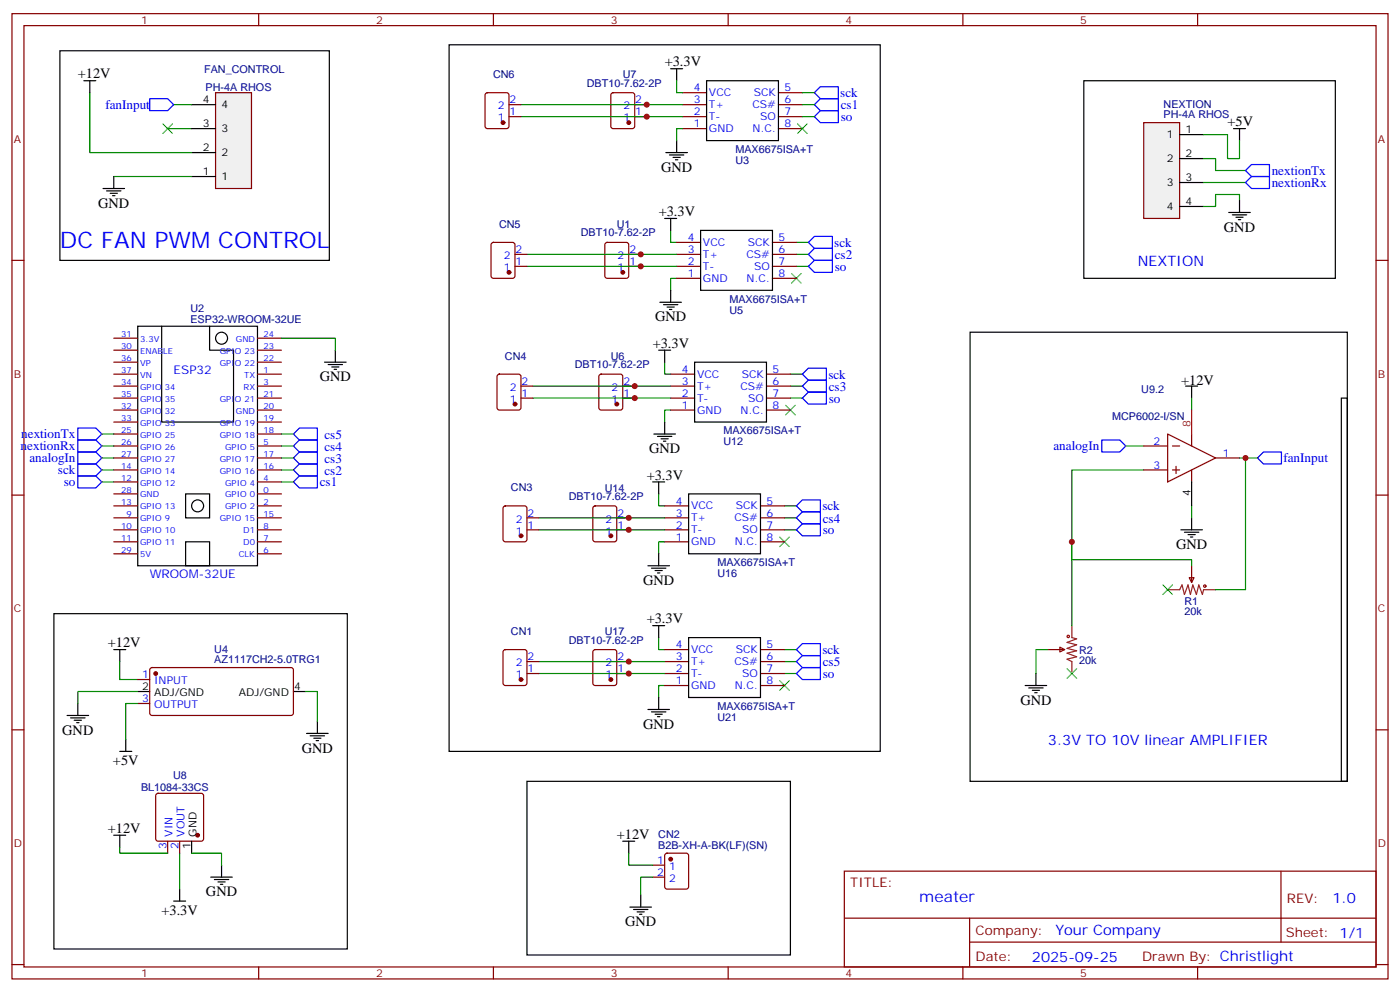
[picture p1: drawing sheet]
<svg xmlns="http://www.w3.org/2000/svg" width="412mm" height="292mm" viewBox="0 0 412 292" stroke-linecap="round" stroke-linejoin="round" font-family="sans-serif">
<g fill="none" stroke="#870000" stroke-width=".35">
<path d="M3.5 4h405.4v284.4h-405.4zM7.1 7.5h398.2v277.3h-398.2zM76.2 4v3.5M145.3 4v3.5M214.5 4v3.5M283.6 4v3.5M352.8 4v3.5M201.1 37.9h7M201.1 34.4h7M201.1 30.8h7M201.1 27.3h7M229.3 37.9h7.1"/>
<path d="M229.3 34.4h7.1M229.3 30.8h7.1M229.3 27.3h7.1M3.5 76.7h3.6M405.3 76.7h3.6M33.5 99.6h7.1M75.8 99.6h7.1M33.5 110.2h7.1M33.5 106.7h7.1M33.5 117.3h7.1M33.5 113.7h7.1M33.5 103.2h7.1"/>
<path d="M75.8 110.2h7.1M75.8 106.7h7.1M75.8 117.3h7.1M75.8 113.7h7.1M75.8 103.2h7.1M33.5 124.3h7.1M33.5 120.8h7.1M33.5 134.9h7.1M33.5 131.4h7.1M33.5 127.8h7.1M33.5 138.4h7.1M75.8 124.3h7.1"/>
<path d="M75.8 120.8h7.1M75.8 134.9h7.1M75.8 131.4h7.1M75.8 127.8h7.1M75.8 138.4h7.1M3.5 145.8h3.6M33.5 145.5h7.1M33.5 152.5h7.1M33.5 149h7.1M33.5 142h7.1M33.5 159.6h7.1M33.5 156.1h7.1"/>
<path d="M75.8 145.5h7.1M75.8 152.5h7.1M75.8 149h7.1M75.8 142h7.1M75.8 159.6h7.1M75.8 156.1h7.1M405.3 145.8h3.6M33.5 163.1h7.1M75.8 163.1h7.1M3.5 215h3.6M405.3 215h3.6M248.7 256.6h156.6v28.2h-156.6z"/>
<path d="M377.3 256.6v20.9M248.7 270.5h156.5M285.6 277.5h119.6M285.6 270.5v14.1M3.5 284.1h3.6M76.2 284.8v3.6M145.3 284.8v3.6M214.5 284.8v3.6M283.6 284.8v3.6M352.8 284.8v3.6M405.3 284.1h3.6"/>
</g>
<g fill="none" stroke="#000" stroke-width=".35">
<path d="M208.1 23.8h21.2v17.6h-21.2zM40.6 96.1h35.2v70.6h-35.2zM47.6 96.1v28.2h21.2v-21.1h-7.1v-7.1M54.7 145.5h7v7h-7zM54.7 159.6h7v7.1h-7z"/>
<circle cx="65.3" cy="99.6" r="1.76"/>
<circle cx="58.2" cy="149" r="1.76"/>
</g>
<path d="M336.9 36.1h10.6v28.2h-10.6z" fill="#f0f0f0" stroke="#870000" stroke-width=".35"/>
<path d="M319.3 23.8h74v58.2h-74zM347.5 39.7h7M363.4 37.9h3.5M365.1 37.9v3.5M347.5 46.7h7M347.5 53.8h7M365.1 59.1v3.5M347.5 60.8h7M361.9 62.6h6.4M363 63.3h4.2M364.1 64h2.1M364.8 64.7h.7" fill="none" stroke="#000" stroke-width=".35"/>
<path d="M49.4 37.9h7M354.5 39.7h7.1v7h3.5v-5.3M354.5 53.8h12.4M354.5 46.7h3.6v3.5h8.8M365.1 59.1v-1.8h-7v3.5h-3.6" fill="none" stroke="#008700" stroke-width=".35"/>
<path d="M366.9 53.8l1.8-1.8h5.2v3.5h-5.2zM366.9 50.2l1.8-1.7h5.2v3.5h-5.2z" fill="none" stroke="#00f" stroke-width=".35"/>
<path d="M63.5 27.3h10.6v28.2h-10.6z" fill="#f0f0f0" stroke="#870000" stroke-width=".35"/>
<g fill="none" stroke="#000" stroke-width=".35">
<path d="M17.6 15h79.4v61.7h-79.4zM132.3 13.2h127v208.1h-127zM24.7 23.8h3.5M26.5 23.8v3.5M56.4 37.9h7.1M56.4 30.8h7.1M197.6 20.2h3.5M199.3 20.2v3.6M30.3 55.5h6.4M31.4 56.2h4.2M32.5 56.9h2.1M33.2 57.6h.7"/>
<path d="M33.5 52v3.5M56.4 52h7.1M56.4 44.9h7.1M196.1 44.9h6.4M197.2 45.6h4.2M198.3 46.4h2.1M199 47.1h.7M199.3 41.4v3.5M195.8 64.3h3.5M197.6 64.3v3.6M206.4 67.9h21.1v17.6h-21.1zM194.4 89h6.3"/>
<path d="M195.4 89.7h4.3M196.5 90.5h2.1M197.2 91.2h.7M197.6 85.5v3.5M285.8 97.9h111.1v132.3h-111.1zM95.6 106.7h6.4M96.7 107.4h4.2M97.7 108.1h2.1M98.4 108.8h.7M98.8 103.2v3.5M194 103.2h3.6M195.8 103.2v3.5"/>
<path d="M204.6 106.7h21.2v17.6h-21.2zM349.2 113.7h3.6M351 113.7v3.6M395.1 117.3h1.8v112.9h-1.8zM192.6 127.8h6.4M193.7 128.6h4.2M194.7 129.3h2.1M195.4 130h.7M195.8 124.3v3.5M192.3 142h3.5M194 142v3.5M202.8 145.5h21.2v17.6h-21.2z"/>
<path d="M347.8 156.1h6.4M348.9 156.8h4.2M350 157.5h2.1M350.7 158.2h.7M351 142v7M351 152.5v3.6M190.9 166.7h6.3M191.9 167.4h4.2M193 168.1h2.1M193.7 168.8h.7M194 163.1v3.6M15.9 180.8h86.4v98.7h-86.4z"/>
<path d="M33.5 191.3h3.5M35.3 191.3v3.6M192.3 184.3h3.5M194 184.3v3.5M202.8 187.8h21.2v17.7h-21.2zM305.2 198.4v3.5M19.8 210.7h6.3M20.8 211.5h4.2M21.9 212.2h2.1M22.6 212.9h.7M22.9 207.2v3.5M37 217.8v3.5"/>
<path d="M40.6 203.7h3.5M86.4 203.7h3.6M90.3 216h6.4M91.4 216.7h4.2M92.4 217.5h2.1M93.1 218.2h.7M93.5 212.5v3.5M190.9 209h6.3M191.9 209.7h4.2M193 210.4h2.1M193.7 211.1h.7M194 205.5v3.5"/>
<path d="M302 201.9h6.3M303 202.6h4.3M304.1 203.3h2.1M304.8 204h.7M35.3 221.3h3.5M155.2 230.2h77.6v51.1h-77.6zM33.5 246h3.5M35.3 246v3.6M56.4 247.8v3.5M62.1 258.4h6.3M63.1 259.1h4.3M64.2 259.8h2.1"/>
<path d="M65.3 254.8v3.6M183.4 247.8h3.6M185.2 247.8v3.5M51.2 265.4h3.5M52.9 261.9v3.5M64.9 260.5h.7M185.6 267.2h6.3M186.6 267.9h4.3M187.7 268.6h2.1M188.4 269.3h.7M188.7 263.7v3.5"/>
</g>
<g fill="none" stroke="#008700" stroke-width=".35">
<path d="M26.5 27.3v17.6h29.9M51.2 30.8h5.2M153.5 30.8h47.6M153.5 34.4h47.6M199.3 23.8v3.5h1.8M201.1 37.9h-1.8v3.5M236.4 30.8h3.5M236.4 27.3h3.5M236.4 34.4h3.5M33.5 52h22.9M155.2 74.9h44.1M155.2 78.5h44.1"/>
<path d="M197.6 67.9v3.5h1.7M234.6 78.5h3.5M234.6 74.9h3.5M234.6 71.4h3.5M82.9 99.6h15.9v3.6M199.3 82h-1.7v3.5M157 113.7h40.6M157 117.3h40.6M195.8 106.7v3.5h1.8M232.8 117.3h3.6M232.8 113.7h3.6M232.8 110.2h3.6"/>
<path d="M351 117.3v3.5M30 131.4h3.5M30 127.8h3.5M30 134.9h3.5M30 138.4h3.5M82.9 131.4h3.5M82.9 127.8h3.5M82.9 134.9h3.5M82.9 138.4h3.5M197.6 120.8h-1.8v3.5M331.6 131.4h5.3M336.9 138.4h-21.2v45.9"/>
<path d="M365.1 134.9h5.3M366.9 134.9v38.8h-8.8M30 142h3.5M82.9 142h3.5M158.7 152.5h37.1M158.7 156.1h37.1M194 145.5v3.5h1.8M195.8 159.6h-1.8v3.5M231.1 156.1h3.5M231.1 152.5h3.5M231.1 149h3.5M315.7 159.6v5.3h35.3v1.8"/>
<path d="M351 149v3.5M35.3 194.9v5.3h5.3M158.7 198.4h37.1M158.7 194.9h37.1M194 187.8v3.5h1.8M231.1 198.4h3.5M231.1 194.9h3.5M231.1 191.3h3.5M308.7 191.3h-3.5v7.1M40.6 203.7h-17.7v3.5M40.6 207.2h-3.6v10.6M90 203.7h3.5v8.8"/>
<path d="M195.8 201.9h-1.8v3.6M35.3 249.6v1.7h14.1M52.9 251.3v10.6M56.4 251.3h8.9v3.5M185.2 251.3v3.5h7.1M192.3 258.4h-3.6v5.3"/>
</g>
<g fill="none" stroke="#3c3" stroke-width=".35">
<path d="M48 36.5l2.8 2.8M50.8 36.5l-2.8 2.8M234.9 36.5l2.9 2.8M237.8 36.5l-2.9 2.8M233.2 80.6l2.8 2.8M236 80.6l-2.8 2.8M231.4 119.4l2.8 2.8M234.2 119.4l-2.8 2.8M229.7 158.2l2.8 2.8M232.5 158.2l-2.8 2.8M342.5 172.3l2.9 2.8M345.4 172.3l-2.9 2.8"/>
<path d="M314.3 197l2.8 2.8M317.1 197l-2.8 2.8M229.7 200.5l2.8 2.8M232.5 200.5l-2.8 2.8"/>
</g>
<g fill="none" stroke="#00f" stroke-width=".35">
<path d="M44.1 29.1h5.3l1.8 1.7-1.8 1.8h-5.3zM239.9 27.3l1.8-1.8h5.2v3.6h-5.2zM239.9 30.8l1.8-1.7h5.2v3.5h-5.2zM239.9 34.4l1.8-1.8h5.2v3.5h-5.2zM238.1 78.5l1.8-1.8h5.3v3.5h-5.3zM238.1 74.9l1.8-1.7h5.3v3.5h-5.3zM238.1 71.4l1.8-1.8h5.3v3.6h-5.3zM236.4 117.3l1.7-1.8h5.3v3.5h-5.3zM236.4 113.7l1.7-1.7h5.3v3.5h-5.3zM236.4 110.2l1.7-1.8h5.3v3.6h-5.3zM22.9 126.1h5.3l1.8 1.7-1.8 1.8h-5.3zM22.9 129.6h5.3l1.8 1.8-1.8 1.7h-5.3z"/>
<path d="M22.9 133.1h5.3l1.8 1.8-1.8 1.8h-5.3zM22.9 136.7h5.3l1.8 1.7-1.8 1.8h-5.3zM86.4 134.9l1.8-1.8h5.3v3.6h-5.3zM86.4 131.4l1.8-1.8h5.3v3.5h-5.3zM86.4 127.8l1.8-1.7h5.3v3.5h-5.3zM88.2 136.7h5.3v3.5h-5.3l-1.8-1.8zM324.6 129.6h5.2l1.8 1.8-1.8 1.7h-5.2zM370.4 134.9l1.8-1.8h5.3v3.6h-5.3zM22.9 140.2h5.3l1.8 1.8-1.8 1.7h-5.3zM86.4 142l1.8-1.8h5.3v3.5h-5.3zM234.6 156.1l1.8-1.8h5.3v3.5h-5.3zM234.6 152.5l1.8-1.7h5.3v3.5h-5.3z"/>
<path d="M234.6 149l1.8-1.8h5.3v3.6h-5.3zM234.6 198.4l1.8-1.8h5.3v3.6h-5.3zM234.6 194.9l1.8-1.8h5.3v3.5h-5.3zM234.6 191.3l1.8-1.7h5.3v3.5h-5.3z"/>
</g>
<g fill="none" stroke="#870000" stroke-width=".35">
<path d="M143.1 27.5l.5-.2h5.6l.7 .4v9.5l-.4 .6-5.9 .1-.7-.5v-9.4zM149.9 34.4h3.6M149.9 30.8h3.6M180.2 27.5l.4-.2h5.7l.6 .4 .1 9.5-.5 .6-5.9 .1-.6-.5-.1-9.4zM187 34.4h3.5M187 30.8h3.5M144.9 71.6l.4-.2h5.7l.6 .4 .1 9.5-.5 .6-5.9 .1-.6-.5-.1-9.4zM151.7 78.5h3.5M151.7 74.9h3.5M178.4 71.6l.5-.2h5.6l.7 .4v9.5l-.5 .6-5.8 .1-.7-.5v-9.4zM185.2 78.5h3.5M185.2 74.9h3.5"/>
<path d="M199.3 78.5h7.1M199.3 74.9h7.1M199.3 71.4h7.1M227.5 78.5h7.1M227.5 74.9h7.1M227.5 71.4h7.1M199.3 82h7.1M227.5 82h7.1M146.6 110.4l.5-.2h5.7l.6 .4 .1 9.5-.5 .6-5.9 .1-.6-.5-.1-9.4zM153.5 117.3h3.5M153.5 113.7h3.5M176.6 110.4l.5-.2h5.6l.7 .4v9.5l-.4 .6-5.9 .1-.7-.5v-9.4z"/>
<path d="M183.4 117.3h3.6M183.4 113.7h3.6M197.6 117.3h7M197.6 113.7h7M197.6 110.2h7M225.8 117.3h7M225.8 113.7h7M225.8 110.2h7M197.6 120.8h7M225.8 120.8h7M336.9 131.4h7.1M336.9 138.4h7.1"/>
<path d="M344 127.8l14.1 7.1-14.1 7.1zM345.4 131.4h2.1M345.4 138.4h2.1M346.4 137.4v2.1M351 127.8v3.6M351 138.4v3.6M358.1 134.9h7M148.4 149.2l.5-.2h5.6l.7 .4v9.5l-.4 .6-5.9 .1-.7-.5v-9.4zM155.2 156.1h3.5M155.2 152.5h3.5M174.9 149.2l.4-.2h5.7l.6 .4 .1 9.5-.5 .6-5.9 .1-.6-.5-.1-9.4zM181.7 156.1h3.5"/>
<path d="M181.7 152.5h3.5M195.8 156.1h7M195.8 152.5h7M195.8 159.6h7M195.8 149h7M224 156.1h7.1M224 152.5h7.1M224 159.6h7.1M224 149h7.1M350.3 170.2h1.4l-.7 1.4zM351 166.7v4.9M44.3 196.8l.5-.2 41.2 .1 .4 .6v13l-.7 .4h-41.2l-.4-.7v-12.7z"/>
<path d="M148.4 191.6l.5-.3h5.6l.7 .5v9.4l-.4 .7h-5.9l-.7-.4v-9.4zM155.2 198.4h3.5M155.2 194.9h3.5M174.9 191.6l.4-.3h5.7l.6 .5 .1 9.4-.5 .7h-5.9l-.6-.4-.1-9.4zM181.7 198.4h3.5M181.7 194.9h3.5M195.8 198.4h7M195.8 194.9h7M195.8 191.3h7M224 198.4h7.1M224 194.9h7.1M224 191.3h7.1"/>
<path d="M308.7 191.3h4.9M312.2 190.6l1.4 .7-1.4 .8zM40.6 207.2h3.5M40.6 200.2h3.5M195.8 201.9h7M224 201.9h7.1M46.1 233.9l.5-.2h12.7l.5 .2 .2 .5v12.7l-.3 .5-.4 .2h-12.7l-.5-.2-.2-.5v-12.7zM49.4 247.8v3.5M52.9 247.8v3.5M192.3 254.8h3.5M192.3 258.4h3.5M196 251.5l.5-.2h5.6l.7 .4v9.5l-.4 .6-5.9 .1-.7-.5v-9.4z"/>
</g>
<g fill="#870000" stroke="#870000" stroke-width=".35">
<circle cx="185.2" cy="36.1" r=".53"/>
<circle cx="197.6" cy="253.1" r=".53"/>
<circle cx="183.4" cy="80.2" r=".53"/>
<circle cx="181.7" cy="119" r=".53"/>
<circle cx="179.9" cy="157.8" r=".53"/>
<circle cx="179.9" cy="200.2" r=".53"/>
<circle cx="45.9" cy="198.4" r=".53"/>
<circle cx="58.2" cy="246" r=".53"/>
<circle cx="153.5" cy="200.2" r=".53"/>
<circle cx="153.5" cy="157.8" r=".53"/>
<circle cx="151.7" cy="119" r=".53"/>
<circle cx="149.9" cy="80.2" r=".53"/>
<circle cx="148.2" cy="36.1" r=".53"/>
</g>
<g fill="none" stroke="#a10000" stroke-width=".35">
<circle cx="354.9" cy="172.6" r=".35"/>
<circle cx="314.7" cy="187.5" r=".35"/>
</g>
<path d="M344 173.7h3.5l.7-1.4 .7 2.8 1.1-2.8 .7 2.8 .7-2.8 1 2.8 .7-2.8 1.1 2.8 .3-1.4h3.6M315.7 184.3v3.5l1.4 .4-2.8 1 2.8 .7-2.8 1.1 2.8 .7-2.8 .7 2.8 1.1-2.8 .7 1.4 .7v3.5" fill="none" stroke="#8c2424" stroke-width=".35"/>
<path d="M351 120.8v7" fill="none" stroke="#f00" stroke-width=".35"/>
<g fill="#c00">
<circle cx="366.9" cy="134.9" r=".88"/>
<circle cx="315.7" cy="159.6" r=".88"/>
<circle cx="190.5" cy="30.8" r=".88"/>
<circle cx="190.5" cy="34.4" r=".88"/>
<circle cx="188.7" cy="74.9" r=".88"/>
<circle cx="188.7" cy="78.5" r=".88"/>
<circle cx="187" cy="113.7" r=".88"/>
<circle cx="187" cy="117.3" r=".88"/>
<circle cx="185.2" cy="152.5" r=".88"/>
<circle cx="185.2" cy="156.1" r=".88"/>
<circle cx="185.2" cy="194.9" r=".88"/>
<circle cx="185.2" cy="198.4" r=".88"/>
</g>
<text font-size="6.7" fill="#00f" x="17.6" y="73.2">DC FAN PWM CONTROL</text>
<text font-size="4.6" fill="#00f" x="270.8" y="265.6">meater</text>
<g font-size="4.2">
<text x="22.9" y="23.1">+12V</text>
<text x="195.8" y="19.5">+3.3V</text>
<text x="361.6" y="37.2">+5V</text>
<text x="194.7" y="50.6">GND</text>
<text x="28.9" y="61.2">GND</text>
<text x="194" y="63.6">+3.3V</text>
<text x="360.5" y="68.2">GND</text>
<text x="193" y="94.7">GND</text>
<text x="192.3" y="102.4">+3.3V</text>
<text x="94.2" y="112.3">GND</text>
<text x="347.9" y="113.4">+12V</text>
<text x="191.2" y="133.5">GND</text>
<text x="190.5" y="141.3">+3.3V</text>
<text x="346.4" y="161.7">GND</text>
<text x="189.4" y="172.3">GND</text>
<text x="190.5" y="183.6">+3.3V</text>
<text x="31.7" y="190.6">+12V</text>
<text x="300.6" y="207.6">GND</text>
<text x="189.4" y="214.6">GND</text>
<text x="18.3" y="216.4">GND</text>
<text x="88.9" y="221.7">GND</text>
<text x="33.3" y="225.3">+5V</text>
<text x="31.7" y="245.3">+12V</text>
<text x="181.7" y="247.1">+12V</text>
<text x="47.5" y="269.4">+3.3V</text>
<text x="60.7" y="264">GND</text>
<text x="184.1" y="272.8">GND</text>
</g>
<g font-size="4.2" fill="#00f">
<text x="335.1" y="78.5">NEXTION</text>
<text x="308.7" y="219.6">3.3V TO 10V linear AMPLIFIER</text>
<text x="392.5" y="265.9">1.0</text>
<text x="310.9" y="275.4">Your Company</text>
<text x="304" y="283.2">2025-09-25</text>
</g>
<g font-size="3.9" fill="#00f">
<text x="247.5" y="28.6">sck</text>
<text x="31" y="32">fanInput</text>
<text x="247.6" y="32.1">cs1</text>
<text x="247.6" y="35.7">so</text>
<text x="374.6" y="51.5">nextionTx</text>
<text x="374.6" y="55.1">nextionRx</text>
<text x="245.8" y="72.7">sck</text>
<text x="245.9" y="76.3">cs2</text>
<text x="245.9" y="79.8">so</text>
<text x="244" y="111.5">sck</text>
<text x="244.1" y="118.6">so</text>
<text x="244.1" y="115.1">cs3</text>
<text x="6.3" y="129.1">nextionTx</text>
<text x="95.5" y="129.2">cs5</text>
<text x="6.1" y="132.6">nextionRx</text>
<text x="8.7" y="136.1">analogIn</text>
<text x="95.5" y="136.3">cs3</text>
<text x="95.5" y="132.8">cs4</text>
<text x="310.3" y="132.6">analogIn</text>
<text x="378" y="136.2">fanInput</text>
<text x="17.1" y="139.7">sck</text>
<text x="18.8" y="143.2">so</text>
<text x="94.2" y="143.3">cs1</text>
<text x="95.5" y="139.8">cs2</text>
<text x="242.2" y="150.3">sck</text>
<text x="242.4" y="153.9">cs4</text>
<text x="242.4" y="157.4">so</text>
<text x="242.2" y="192.6">sck</text>
<text x="242.4" y="196.1">cs5</text>
<text x="242.4" y="199.7">so</text>
</g>
<g font-size="3.9" fill="#800">
<text x="250.5" y="261.2">TITLE:</text>
<text x="379.1" y="265.9">REV:</text>
<text x="287.4" y="275.4">Company:</text>
<text x="378.7" y="276">Sheet: 1/1</text>
<text x="287.4" y="283.1">Date:</text>
<text x="336.4" y="283.2">Drawn By: Christlight</text>
</g>
<g font-size="3.5" fill="#00f">
<text x="51.2" y="110.2">ESP32</text>
<text x="44.1" y="170.2">WROOM-32UE</text>
</g>
<g font-size="3.2" fill="#800">
<text x="41.6" y="7">1</text>
<text x="110.8" y="7">2</text>
<text x="179.9" y="7">3</text>
<text x="249.1" y="7">4</text>
<text x="318.2" y="7">5</text>
<text x="4.1" y="42.1">A</text>
<text x="405.9" y="42.1">A</text>
<text x="4.1" y="111.3">B</text>
<text x="405.9" y="111.3">B</text>
<text x="4.1" y="180.4">C</text>
<text x="405.9" y="180.4">C</text>
<text x="4.1" y="249.6">D</text>
<text x="405.9" y="249.6">D</text>
<text x="41.6" y="287.8">1</text>
<text x="110.8" y="287.8">2</text>
<text x="179.9" y="287.8">3</text>
<text x="249.1" y="287.8">4</text>
<text x="318.2" y="287.8">5</text>
</g>
<g font-size="3.2" fill="#000080">
<text x="60.2" y="21.4">FAN_CONTROL</text>
<text x="145.2" y="23">CN6</text>
<text x="183.4" y="23.1">U7</text>
<text x="60.6" y="26.7">PH-4A RHOS</text>
<text x="172.9" y="25.5">DBT10-7.62-2P</text>
<text x="342.8" y="34.9">PH-4A RHOS</text>
<text x="342.8" y="31.7">NEXTION</text>
<text x="216.6" y="45.1">MAX6675ISA+T</text>
<text x="216.6" y="48.3">U3</text>
<text x="147" y="67.1">CN5</text>
<text x="171.1" y="69.6">DBT10-7.62-2P</text>
<text x="181.7" y="67.2">U1</text>
<text x="214.9" y="89.2">MAX6675ISA+T</text>
<text x="56.1" y="95">ESP32-WROOM-32UE</text>
<text x="56.1" y="91.8">U2</text>
<text x="214.9" y="92.4">U5</text>
<text x="148.8" y="105.9">CN4</text>
<text x="179.9" y="106">U6</text>
<text x="169.3" y="108.4">DBT10-7.62-2P</text>
<text x="336.2" y="115.9">U9.2</text>
<text x="327.6" y="123.7">MCP6002-I/SN</text>
<text x="213.1" y="128">MAX6675ISA+T</text>
<text x="213.1" y="131.2">U12</text>
<text x="150.5" y="144.8">CN3</text>
<text x="167.6" y="147.2">DBT10-7.62-2P</text>
<text x="178.1" y="144.8">U14</text>
<text x="211.3" y="166.8">MAX6675ISA+T</text>
<text x="211.3" y="170">U16</text>
<text x="348.9" y="178.1">R1</text>
<text x="348.9" y="181.3">20k</text>
<text x="150.5" y="187.1">CN1</text>
<text x="167.6" y="189.6">DBT10-7.62-2P</text>
<text x="178.1" y="187.1">U17</text>
<text x="63.1" y="195.3">AZ1117CH2-5.0TRG1</text>
<text x="63.1" y="192.2">U4</text>
<text x="317.9" y="195.7">20k</text>
<text x="317.9" y="192.5">R2</text>
<text x="211.3" y="209.1">MAX6675ISA+T</text>
<text x="211.3" y="212.3">U21</text>
<text x="41.6" y="233">BL1084-33CS</text>
<text x="51" y="229.5">U8</text>
<text x="193.9" y="250.1">B2B-XH-A-BK(LF)(SN)</text>
<text x="193.9" y="246.9">CN2</text>
</g>
<g font-size="3.2" fill="#00f">
<text x="204.4" y="27">4</text>
<text x="208.8" y="28.4">VCC</text>
<text x="222" y="28.4">SCK</text>
<text x="231.1" y="27">5</text>
<text x="146.6" y="35.8">1</text>
<text x="146.6" y="32.2">2</text>
<text x="150.1" y="34">1</text>
<text x="150.1" y="30.5">2</text>
<text x="183.6" y="35.8">1</text>
<text x="183.6" y="32.2">2</text>
<text x="187.1" y="34">1</text>
<text x="187.1" y="30.5">2</text>
<text x="204.4" y="34">2</text>
<text x="204.4" y="30.5">3</text>
<text x="208.8" y="35.4">T-</text>
<text x="208.8" y="31.9">T+</text>
<text x="221.6" y="31.9">CS#</text>
<text x="223.9" y="35.4">SO</text>
<text x="231.1" y="30.5">6</text>
<text x="231.1" y="34">7</text>
<text x="204.4" y="37.5">1</text>
<text x="208.8" y="38.9">GND</text>
<text x="221.7" y="38.9">N.C.</text>
<text x="231.1" y="37.5">8</text>
<text x="202.6" y="71">4</text>
<text x="229.3" y="71">5</text>
<text x="148.4" y="76.3">2</text>
<text x="151.9" y="74.6">2</text>
<text x="181.9" y="76.3">2</text>
<text x="185.4" y="74.6">2</text>
<text x="202.6" y="74.6">3</text>
<text x="207.1" y="76">T+</text>
<text x="207.1" y="72.5">VCC</text>
<text x="219.9" y="76">CS#</text>
<text x="220.3" y="72.5">SCK</text>
<text x="229.3" y="74.6">6</text>
<text x="148.4" y="79.9">1</text>
<text x="151.9" y="78.1">1</text>
<text x="181.9" y="79.9">1</text>
<text x="185.4" y="78.1">1</text>
<text x="202.6" y="81.6">1</text>
<text x="202.6" y="78.1">2</text>
<text x="207.1" y="83">GND</text>
<text x="207.1" y="79.5">T-</text>
<text x="219.9" y="83">N.C.</text>
<text x="222.2" y="79.5">SO</text>
<text x="229.3" y="78.1">7</text>
<text x="229.3" y="81.6">8</text>
<text x="153.6" y="113.4">2</text>
<text x="183.6" y="113.4">2</text>
<text x="200.8" y="113.4">3</text>
<text x="200.8" y="109.9">4</text>
<text x="205.3" y="111.3">VCC</text>
<text x="218.5" y="111.3">SCK</text>
<text x="227.5" y="109.9">5</text>
<text x="227.5" y="113.4">6</text>
<text x="150.1" y="118.7">1</text>
<text x="150.1" y="115.1">2</text>
<text x="153.6" y="116.9">1</text>
<text x="180.1" y="118.7">1</text>
<text x="180.1" y="115.1">2</text>
<text x="183.6" y="116.9">1</text>
<text x="200.8" y="116.9">2</text>
<text x="205.3" y="118.3">T-</text>
<text x="205.3" y="114.8">T+</text>
<text x="218.1" y="114.8">CS#</text>
<text x="220.4" y="118.3">SO</text>
<text x="227.5" y="116.9">7</text>
<text x="200.8" y="120.4">1</text>
<text x="205.3" y="121.8">GND</text>
<text x="218.2" y="121.8">N.C.</text>
<text x="227.5" y="120.4">8</text>
<text x="339.8" y="131">2</text>
<text x="360.2" y="134.5">1</text>
<text x="339.8" y="138.1">3</text>
<text x="199.1" y="148.7">4</text>
<text x="225.8" y="148.7">5</text>
<text x="151.9" y="154">2</text>
<text x="155.4" y="155.7">1</text>
<text x="155.4" y="152.2">2</text>
<text x="178.4" y="154">2</text>
<text x="181.9" y="155.7">1</text>
<text x="181.9" y="152.2">2</text>
<text x="199.1" y="155.7">2</text>
<text x="199.1" y="152.2">3</text>
<text x="203.6" y="153.6">T+</text>
<text x="203.6" y="150.1">VCC</text>
<text x="216.3" y="153.6">CS#</text>
<text x="216.7" y="150.1">SCK</text>
<text x="225.8" y="152.2">6</text>
<text x="225.8" y="155.7">7</text>
<text x="151.9" y="157.5">1</text>
<text x="178.4" y="157.5">1</text>
<text x="199.1" y="159.2">1</text>
<text x="203.6" y="160.7">GND</text>
<text x="203.6" y="157.1">T-</text>
<text x="216.4" y="160.7">N.C.</text>
<text x="218.6" y="157.1">SO</text>
<text x="225.8" y="159.2">8</text>
<text x="199.1" y="191">4</text>
<text x="225.8" y="191">5</text>
<text x="151.9" y="196.3">2</text>
<text x="155.4" y="194.5">2</text>
<text x="178.4" y="196.3">2</text>
<text x="181.9" y="194.5">2</text>
<text x="199.1" y="194.5">3</text>
<text x="203.6" y="195.9">T+</text>
<text x="203.6" y="192.4">VCC</text>
<text x="216.3" y="195.9">CS#</text>
<text x="216.7" y="192.4">SCK</text>
<text x="225.8" y="194.5">6</text>
<text x="41.9" y="199.8">1</text>
<text x="45.4" y="201.6">INPUT</text>
<text x="151.9" y="199.8">1</text>
<text x="155.4" y="198">1</text>
<text x="178.4" y="199.8">1</text>
<text x="181.9" y="198">1</text>
<text x="199.1" y="201.6">1</text>
<text x="199.1" y="198">2</text>
<text x="203.6" y="203">GND</text>
<text x="203.6" y="199.5">T-</text>
<text x="216.4" y="203">N.C.</text>
<text x="218.6" y="199.5">SO</text>
<text x="225.8" y="198">7</text>
<text x="225.8" y="201.6">8</text>
<text x="41.9" y="206.9">3</text>
<text x="45.4" y="208.6">OUTPUT</text>
<text x="49" y="250" transform="rotate(-90 49 250)">3</text>
<text x="50.8" y="246.5" transform="rotate(-90 50.8 246.5)">VIN</text>
<text x="52.6" y="250" transform="rotate(-90 52.6 250)">2</text>
<text x="54.3" y="246.5" transform="rotate(-90 54.3 246.5)">VOUT</text>
<text x="193.6" y="254.5">1</text>
<text x="197.1" y="256.3">1</text>
<text x="193.6" y="258">2</text>
<text x="197.1" y="259.8">2</text>
</g>
<g font-size="3.2">
<text x="59.7" y="30.5">4</text>
<text x="65.3" y="31.9">4</text>
<text x="59.7" y="37.5">3</text>
<text x="65.3" y="38.9">3</text>
<text x="343.7" y="40.7">1</text>
<text x="349.2" y="39.3">1</text>
<text x="59.7" y="44.6">2</text>
<text x="65.3" y="46">2</text>
<text x="343.7" y="47.8">2</text>
<text x="349.2" y="46.4">2</text>
<text x="59.7" y="51.6">1</text>
<text x="65.3" y="53.1">1</text>
<text x="349.2" y="53.4">3</text>
<text x="343.7" y="54.8">3</text>
<text x="343.7" y="61.9">4</text>
<text x="349.2" y="60.5">4</text>
<text x="350.7" y="146.1" transform="rotate(-90 350.7 146.1)">4</text>
<text x="41.9" y="203.3">2</text>
<text x="86.6" y="203.3">4</text>
<text x="45.4" y="205.1">ADJ/GND</text>
<text x="70.3" y="205.1">ADJ/GND</text>
<text x="56.1" y="250" transform="rotate(-90 56.1 250)">1</text>
<text x="57.9" y="246.5" transform="rotate(-90 57.9 246.5)">GND</text>
</g>
<text font-size="3.2" fill="#f00" x="350.7" y="125.7" transform="rotate(-90 350.7 125.7)">8</text>
<g font-size="2.5" fill="#00f">
<text x="35.7" y="99.3">31</text>
<text x="41.3" y="100.7">3.3V</text>
<text x="69.5" y="100.7">GND</text>
<text x="77.6" y="99.3">24</text>
<text x="35.7" y="106.3">36</text>
<text x="35.7" y="102.8">30</text>
<text x="41.3" y="107.7">VP</text>
<text x="41.3" y="104.2">ENABLE</text>
<text x="64.8" y="104.2">GPIO 23</text>
<text x="64.8" y="107.7">GPIO 22</text>
<text x="77.6" y="102.8">23</text>
<text x="77.6" y="106.3">22</text>
<text x="35.7" y="109.9">37</text>
<text x="35.7" y="113.4">34</text>
<text x="41.3" y="111.3">VN</text>
<text x="71.9" y="111.3">TX</text>
<text x="77.6" y="113.4">3</text>
<text x="77.6" y="109.9">1</text>
<text x="35.7" y="116.9">35</text>
<text x="41.3" y="118.3">GPIO 35</text>
<text x="41.3" y="114.8">GPIO 34</text>
<text x="64.8" y="118.3">GPIO 21</text>
<text x="71.7" y="114.8">RX</text>
<text x="77.6" y="116.9">21</text>
<text x="35.7" y="124">33</text>
<text x="35.7" y="120.4">32</text>
<text x="41.3" y="125.4">GPIO 33</text>
<text x="41.3" y="121.8">GPIO 32</text>
<text x="64.8" y="125.4">GPIO 19</text>
<text x="69.5" y="121.8">GND</text>
<text x="77.6" y="120.4">20</text>
<text x="77.6" y="124">19</text>
<text x="35.7" y="131">26</text>
<text x="35.7" y="127.5">25</text>
<text x="41.3" y="128.9">GPIO 25</text>
<text x="64.8" y="128.9">GPIO 18</text>
<text x="77.6" y="127.5">18</text>
<text x="77.6" y="131">5</text>
<text x="35.7" y="134.5">27</text>
<text x="41.3" y="136">GPIO 27</text>
<text x="41.3" y="132.4">GPIO 26</text>
<text x="64.8" y="136">GPIO 17</text>
<text x="66.3" y="132.4">GPIO 5</text>
<text x="77.6" y="134.5">17</text>
<text x="35.7" y="138.1">14</text>
<text x="35.7" y="141.6">12</text>
<text x="41.3" y="139.5">GPIO 14</text>
<text x="41.3" y="143">GPIO 12</text>
<text x="64.8" y="139.5">GPIO 16</text>
<text x="66.3" y="143">GPIO 4</text>
<text x="77.6" y="138.1">16</text>
<text x="77.6" y="141.6">4</text>
<text x="35.7" y="145.1">28</text>
<text x="35.7" y="148.7">13</text>
<text x="41.3" y="146.5">GND</text>
<text x="66.3" y="146.5">GPIO 0</text>
<text x="77.6" y="148.7">2</text>
<text x="77.6" y="145.1">0</text>
<text x="35.7" y="155.7">10</text>
<text x="37.2" y="152.2">9</text>
<text x="41.3" y="150.1">GPIO 13</text>
<text x="41.3" y="153.6">GPIO 9</text>
<text x="64.8" y="153.6">GPIO 15</text>
<text x="66.3" y="150.1">GPIO 2</text>
<text x="77.6" y="152.2">15</text>
<text x="77.6" y="155.7">8</text>
<text x="35.7" y="159.2">11</text>
<text x="41.3" y="160.7">GPIO 11</text>
<text x="41.3" y="157.1">GPIO 10</text>
<text x="71.7" y="160.7">D0</text>
<text x="71.7" y="157.1">D1</text>
<text x="77.6" y="159.2">7</text>
<text x="35.7" y="162.8">29</text>
<text x="41.3" y="164.2">5V</text>
<text x="70.3" y="164.2">CLK</text>
<text x="77.6" y="162.8">6</text>
</g>
</svg>
